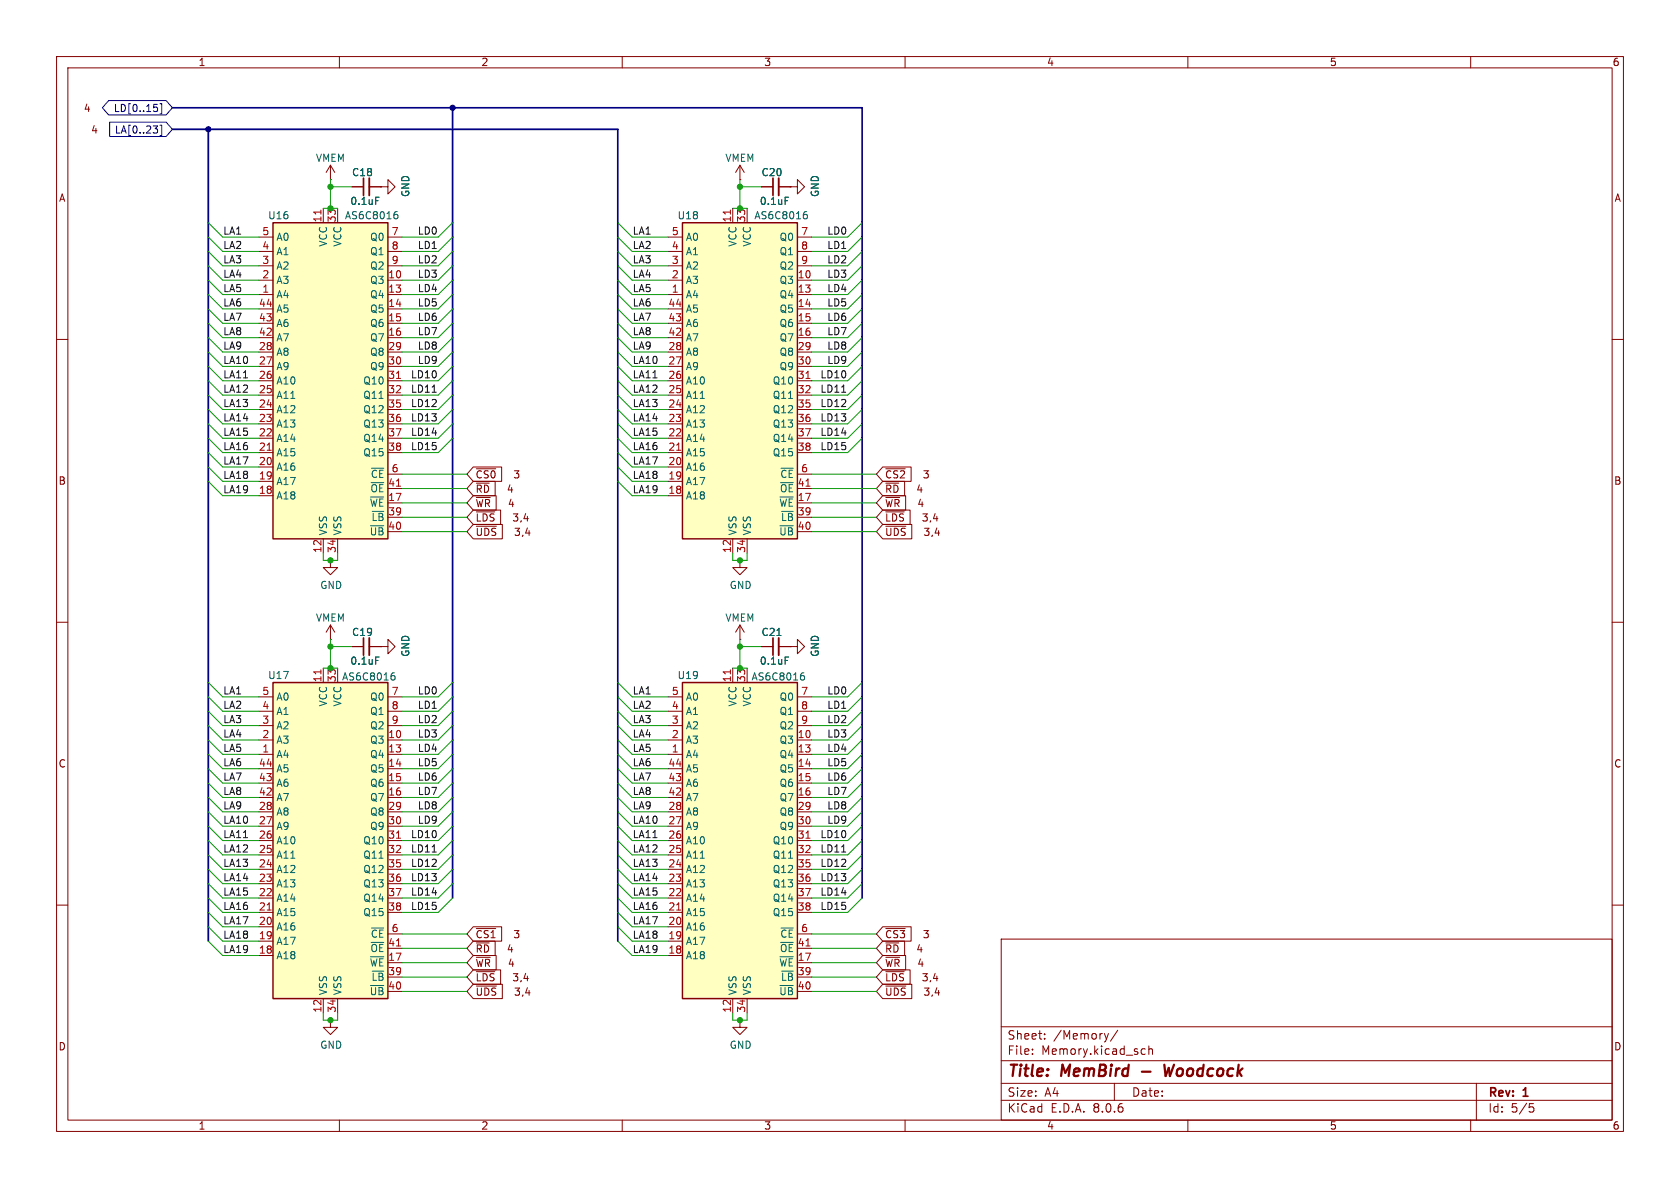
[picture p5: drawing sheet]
<svg xmlns="http://www.w3.org/2000/svg" width="297mm" height="210mm" viewBox="0 0 297 210" stroke-linecap="round" stroke-linejoin="round" font-family="sans-serif">
<g fill="none" stroke="#840000" stroke-width=".18">
<path d="M10 10h277v190h-277zM12 12h273v186h-273zM60 10v2M110 10v2M160 10v2M210 10v2M260 10v2M10 60h2M285 60h2M10 110h2M285 110h2M10 160h2"/>
<path d="M285 160h2M177 166h108v32h-108zM60 198v2M110 198v2M160 198v2M177 194.5h108M177 191.5h108M177 187.5h108M177 181.5h108M182.5 186.3v.1M182.5 185.5v.1M184.7 183.6v.1"/>
<path d="M184.7 182.8v.1M196 182.7l-.4 1M197 191.5v3M197.6 182.1l-1.3 2M202 185.4l.5 .1M202.5 186.3l-.5 .1M203.1 185.5l.2-.1 .4 .1v.9M203.1 184.9v1.5M210 198v2M260 198v2M261 191.5v6.5M270.4 195.1h.7"/>
<path d="M270.5 195.7h.4l.3 .3-.2 .5-.5 .1"/>
</g>
<path d="M201.9 189.4h1.5M205.8 188.2l.3 2 .5-1.4 .2 1.4 .8-2" fill="none" stroke="#840000" stroke-width=".4"/>
<path d="M48.3 39.4h20.3v55.9h-20.3z" fill="#ffffc2"/>
<path d="M48.3 39.4h20.3v55.9h-20.3z" fill="none" stroke="#840000" stroke-width=".25"/>
<g fill="none" stroke="#840000" stroke-width=".18">
<path d="M57.1 36.8v2.6M58.4 31.8h.1M58.4 29.2v2.6M58.4 29.2l-.7 1.3M58.4 29.2l.8 1.3M59.7 36.8v2.6M45.7 52.1h2.6M45.7 49.5h2.6M45.7 54.6h2.6M45.7 57.2h2.6M45.7 59.7h2.6M45.7 47h2.6"/>
<path d="M45.7 44.5h2.6M45.7 41.9h2.6M68.6 52.1h2.5M68.6 49.5h2.5M68.6 54.6h2.5M68.6 57.2h2.5M68.6 59.7h2.5M68.6 47h2.5M68.6 44.5h2.5M68.6 41.9h2.5M45.7 77.5h2.6M45.7 74.9h2.6"/>
<path d="M45.7 72.4h2.6M45.7 69.9h2.6M45.7 67.3h2.6M45.7 64.8h2.6M45.7 62.2h2.6M68.6 77.5h2.5M68.6 74.9h2.5M68.6 72.4h2.5M68.6 69.9h2.5M68.6 67.3h2.5M68.6 64.8h2.5M68.6 62.2h2.5"/>
<path d="M45.7 87.6h2.6M45.7 85.1h2.6M45.7 82.6h2.6M45.7 80h2.6M57.1 95.3v2.5M58.4 99.1v1.2h1.3l-1.3 1.3-1.3-1.3h1.3M58.4 99.1h.1M59.7 95.3v2.5M68.6 88.9h2.5M68.6 80h2.5M68.6 91.4h2.5M68.6 94h2.5"/>
<path d="M68.6 86.4h2.5M68.6 83.8h2.5M58.4 113h.1M58.4 110.5l-.7 1.3M58.4 110.5v2.5M58.4 110.5l.8 1.3M62.2 114.3h2.1M65.3 114.3h2M67.3 114.3h1.3v-1.3l1.2 1.3-1.2 1.3v-1.3M67.3 114.3h.1M58.4 180.3v1.3h1.3l-1.3 1.3-1.3-1.3h1.3M58.4 180.3h.1"/>
</g>
<path d="M56.7 37.1v.8M47.2 79.6h.8M70.1 66.9h.7M70.1 85.9h.7" fill="none" stroke="#a90000" stroke-width=".18"/>
<path d="M69.9 37.9l.3 .1 .2 .1-.1 .5-.4 .1M70.2 37.4l-.3 .1M66.4 116.1h.6" fill="none" stroke="#006464" stroke-width=".18"/>
<path d="M65.3 112.8v3" fill="none" stroke="#840000" stroke-width=".33"/>
<path d="M64.3 112.8v3" fill="none" stroke="#840000" stroke-width=".3"/>
<path d="M48.3 120.7h20.3v55.8h-20.3z" fill="#ffffc2"/>
<path d="M48.3 120.7h20.3v55.8h-20.3z" fill="none" stroke="#840000" stroke-width=".25"/>
<g fill="none" stroke="#840000" stroke-width=".18">
<path d="M62.2 33h2.1M65.3 33h2M67.3 33h1.3v-1.2l1.2 1.2-1.2 1.3v-1.3M67.3 33h.1M57.1 118.1v2.6M59.7 118.1v2.6M45.7 133.4h2.6M45.7 130.8h2.6M45.7 135.9h2.6M45.7 138.4h2.6M45.7 128.3h2.6M45.7 125.7h2.6"/>
<path d="M45.7 123.2h2.6M68.6 133.4h2.5M68.6 130.8h2.5M68.6 135.9h2.5M68.6 138.4h2.5M68.6 128.3h2.5M68.6 125.7h2.5M68.6 123.2h2.5M45.7 141h2.6M45.7 158.8h2.6M45.7 156.2h2.6M45.7 153.7h2.6"/>
<path d="M45.7 151.1h2.6M45.7 148.6h2.6M45.7 146.1h2.6M45.7 143.5h2.6M68.6 141h2.5M68.6 158.8h2.5M68.6 156.2h2.5M68.6 153.7h2.5M68.6 151.1h2.5M68.6 148.6h2.5M68.6 146.1h2.5M68.6 143.5h2.5"/>
<path d="M45.7 168.9h2.6M45.7 166.4h2.6M45.7 163.8h2.6M45.7 161.3h2.6M57.1 176.5v2.6M59.7 176.5v2.6M68.6 170.2h2.5M68.6 161.3h2.5M68.6 172.7h2.5M68.6 175.3h2.5M68.6 167.6h2.5M68.6 165.1h2.5"/>
</g>
<path d="M56.7 118.4v.7M70.1 148.2h.7M47.2 160.9h.8M70.1 167.2h.7" fill="none" stroke="#a90000" stroke-width=".18"/>
<path d="M66.4 34.9h.6M69.4 119.4l.3 .1 .1 .2v.4l-.4 .1M69.7 118.9l-.3 .1" fill="none" stroke="#006464" stroke-width=".18"/>
<path d="M65.3 31.5v3" fill="none" stroke="#840000" stroke-width=".33"/>
<path d="M64.3 31.5v3" fill="none" stroke="#840000" stroke-width=".3"/>
<path d="M120.6 39.4h20.4v55.9h-20.4z" fill="#ffffc2"/>
<path d="M120.6 39.4h20.4v55.9h-20.4z" fill="none" stroke="#840000" stroke-width=".25"/>
<g fill="none" stroke="#840000" stroke-width=".18">
<path d="M129.5 36.8v2.6M132.1 36.8v2.6M118.1 52.1h2.5M118.1 49.5h2.5M118.1 54.6h2.5M118.1 57.2h2.5M118.1 59.7h2.5M118.1 47h2.5M118.1 44.5h2.5M118.1 41.9h2.5M141 52.1h2.5M141 49.5h2.5"/>
<path d="M141 54.6h2.5M141 57.2h2.5M141 59.7h2.5M141 47h2.5M141 44.5h2.5M141 41.9h2.5M118.1 77.5h2.5M118.1 74.9h2.5M118.1 72.4h2.5M118.1 69.9h2.5M118.1 67.3h2.5M118.1 64.8h2.5"/>
<path d="M118.1 62.2h2.5M141 77.5h2.5M141 74.9h2.5M141 72.4h2.5M141 69.9h2.5M141 67.3h2.5M141 64.8h2.5M141 62.2h2.5M118.1 87.6h2.5M118.1 85.1h2.5M118.1 82.6h2.5M118.1 80h2.5"/>
<path d="M129.5 95.3v2.5M132.1 95.3v2.5M141 88.9h2.5M141 80h2.5M141 91.4h2.5M141 94h2.5M141 86.4h2.5M141 83.8h2.5M134.6 114.3h2.1M137.7 114.3h2M139.7 114.3h1.3v-1.3l1.2 1.3-1.2 1.3v-1.3M139.7 114.3h.1"/>
</g>
<path d="M129.1 37.1v.8M119.6 79.6h.7M142.5 66.9h.7M142.5 85.9h.7" fill="none" stroke="#a90000" stroke-width=".18"/>
<path d="M142.3 37.9l.3 .1 .1 .1v.5l-.4 .1M142.6 37.4l-.3 .1M137.4 112.3h.7M138.8 116.1h.6" fill="none" stroke="#006464" stroke-width=".18"/>
<path d="M137.7 112.8v3" fill="none" stroke="#840000" stroke-width=".33"/>
<path d="M136.7 112.8v3" fill="none" stroke="#840000" stroke-width=".3"/>
<path d="M120.6 120.7h20.4v55.8h-20.4z" fill="#ffffc2"/>
<path d="M120.6 120.7h20.4v55.8h-20.4z" fill="none" stroke="#840000" stroke-width=".25"/>
<g fill="none" stroke="#840000" stroke-width=".18">
<path d="M62.2 33h2.1M65.3 33h2M67.3 33h.1M130.8 31.8h.1M130.8 29.2l-.8 1.3M130.8 29.2v2.6M130.8 29.2l.8 1.3M134.6 33h2.1M137.7 33h2M139.7 33h1.3v-1.2l1.2 1.2-1.2 1.3v-1.3M139.7 33h.1M83.7 85.1h3.8v2.5h-3.8l-1.2-1.2z"/>
<path d="M83.7 82.5h5v2.6h-5l-1.2-1.3zM83.7 87.6h4v2.6h-4l-1.2-1.3zM83.7 90.2h4.8v2.5h-4.8l-1.2-1.3zM83.7 92.7h5.1v2.6h-5.1l-1.2-1.3zM84.2 93h3.6M84.2 90.5h3.3M84.2 82.9h3.4M130.8 99.1v1.2h1.3l-1.3 1.3-1.3-1.3h1.3M130.8 99.1h.1M156.1 85.1h3.8v2.5h-3.8l-1.2-1.2zM156.1 87.6h4v2.6h-4l-1.2-1.3zM156.1 92.7h5.1v2.6h-5.1l-1.2-1.3z"/>
<path d="M156.1 90.2h4.8v2.5h-4.8l-1.2-1.3zM156.1 82.5h5v2.6h-5l-1.2-1.3zM156.6 93h3.6M156.6 90.5h3.2M156.6 82.9h3.4M62.2 114.3h2.1M65.3 114.3h2M67.3 114.3h.1M129.5 118.1v2.6M130.8 113h.1M130.8 110.5v2.5M130.8 110.5l-.8 1.3"/>
<path d="M130.8 110.5l.8 1.3M132.1 118.1v2.6M134.6 114.3h2.1M137.7 114.3h2M139.7 114.3h.1M118.1 133.4h2.5M118.1 130.8h2.5M118.1 135.9h2.5M118.1 138.4h2.5M118.1 128.3h2.5M118.1 125.7h2.5M118.1 123.2h2.5"/>
<path d="M141 133.4h2.5M141 130.8h2.5M141 135.9h2.5M141 138.4h2.5M141 128.3h2.5M141 125.7h2.5M141 123.2h2.5M118.1 141h2.5M118.1 158.8h2.5M118.1 156.2h2.5M118.1 153.7h2.5M118.1 151.1h2.5"/>
<path d="M118.1 148.6h2.5M118.1 146.1h2.5M118.1 143.5h2.5M141 141h2.5M141 158.8h2.5M141 156.2h2.5M141 153.7h2.5M141 151.1h2.5M141 148.6h2.5M141 146.1h2.5M141 143.5h2.5M83.7 168.9h4v2.6h-4l-1.2-1.3z"/>
<path d="M83.7 171.4h4.8v2.6h-4.8l-1.2-1.3zM83.7 163.8h5v2.6h-5l-1.2-1.3zM83.7 166.4h3.8v2.5h-3.8l-1.2-1.3zM83.7 174h5.1v2.5h-5.1l-1.2-1.2zM84.2 171.8h3.3M84.2 164.1h3.4M84.2 174.3h3.6M118.1 168.9h2.5M118.1 166.4h2.5M118.1 163.8h2.5M118.1 161.3h2.5M129.5 176.5v2.6"/>
<path d="M132.1 176.5v2.6M141 170.2h2.5M141 161.3h2.5M141 172.7h2.5M141 175.3h2.5M141 167.6h2.5M141 165.1h2.5M156.1 168.9h4v2.6h-4l-1.2-1.3zM156.1 166.4h3.8v2.5h-3.8l-1.2-1.3zM156.1 171.4h4.8v2.6h-4.8l-1.2-1.3zM156.1 163.8h5v2.6h-5l-1.2-1.3zM156.1 174h5.1v2.5h-5.1l-1.2-1.2z"/>
<path d="M156.6 171.8h3.2M156.6 164.1h3.4M156.6 174.3h3.6M130.8 180.3v1.3h1.3l-1.3 1.3-1.3-1.3h1.3M130.8 180.3h.1"/>
</g>
<path d="M129.1 118.4v.7M142.5 148.2h.7M119.6 160.9h.7M142.5 167.2h.7" fill="none" stroke="#a90000" stroke-width=".18"/>
<path d="M66.4 34.9h.6M138.8 34.9h.6M66.4 116.1h.6M137.4 112.3h.7M138.8 116.1h.6M141.8 119.4l.3 .1 .1 .2v.4l-.4 .1M142.1 118.9l-.3 .1" fill="none" stroke="#006464" stroke-width=".18"/>
<path d="M137.7 31.5v3" fill="none" stroke="#840000" stroke-width=".33"/>
<path d="M136.7 31.5v3" fill="none" stroke="#840000" stroke-width=".3"/>
<path d="M19.2 17.8h10.2l1.1 1.3-1.1 1.2h-10.2l-1.1-1.2zM27.2 18.5h.6M27.6 18.9l.3 .3v.3l-.3 .2M28.3 18.3h.3v1.8h-.3M19.4 21.6h10l1.1 1.3-1.1 1.2h-10zM27.1 22.3h.8l-.5 .4M27.7 22.8l.2 .2-.2 .5M28.3 22.1h.3v1.9h-.3" fill="none" stroke="#000084" stroke-width=".18"/>
<path d="M76.4 69.3h.7M148.8 69.3h.7M76.4 150.6h.7M148.8 150.6h.7" fill="none" stroke="#0f0f0f" stroke-width=".18"/>
<path d="M30.5 19.1h121.9v139.7M80 19.1v139.7M30.5 22.9h78.7v143.5M36.8 22.9v143.5" fill="none" stroke="#000084" stroke-width=".3"/>
<g fill="none" stroke="#009600" stroke-width=".18">
<path d="M36.8 39.4l2.6 2.5h6.3M57.1 36.8h2.6M58.4 33h3.8M58.4 31.8v5M80 39.4l-2.5 2.5h-6.4M109.2 39.4l2.6 2.5h6.3M129.5 36.8h2.6M130.8 33h3.8M130.8 31.8v5M152.4 39.4l-2.5 2.5h-6.4M36.8 59.7l2.6 2.5h6.3M36.8 47l2.6 2.5h6.3"/>
<path d="M36.8 44.5l2.6 2.5h6.3M36.8 41.9l2.6 2.6h6.3M36.8 54.6l2.6 2.6h6.3M36.8 57.2l2.6 2.5h6.3M36.8 52.1l2.6 2.5h6.3M36.8 49.5l2.6 2.6h6.3M80 59.7l-2.5 2.5h-6.4M80 47l-2.5 2.5h-6.4M80 44.5l-2.5 2.5h-6.4M80 41.9l-2.5 2.6h-6.4M80 54.6l-2.5 2.6h-6.4M80 57.2l-2.5 2.5h-6.4"/>
<path d="M80 52.1l-2.5 2.5h-6.4M80 49.5l-2.5 2.6h-6.4M109.2 59.7l2.6 2.5h6.3M109.2 47l2.6 2.5h6.3M109.2 44.5l2.6 2.5h6.3M109.2 41.9l2.6 2.6h6.3M109.2 54.6l2.6 2.6h6.3M109.2 57.2l2.6 2.5h6.3M109.2 52.1l2.6 2.5h6.3M109.2 49.5l2.6 2.6h6.3M152.4 59.7l-2.5 2.5h-6.4M152.4 47l-2.5 2.5h-6.4"/>
<path d="M152.4 44.5l-2.5 2.5h-6.4M152.4 41.9l-2.5 2.6h-6.4M152.4 54.6l-2.5 2.6h-6.4M152.4 57.2l-2.5 2.5h-6.4M152.4 52.1l-2.5 2.5h-6.4M152.4 49.5l-2.5 2.6h-6.4M36.8 62.2l2.6 2.6h6.3M36.8 64.8l2.6 2.5h6.3M36.8 67.3l2.6 2.6h6.3M36.8 69.9l2.6 2.5h6.3M36.8 72.4l2.6 2.5h6.3M36.8 74.9l2.6 2.6h6.3"/>
<path d="M36.8 77.5l2.6 2.5h6.3M80 62.2l-2.5 2.6h-6.4M80 64.8l-2.5 2.5h-6.4M80 67.3l-2.5 2.6h-6.4M80 69.9l-2.5 2.5h-6.4M80 72.4l-2.5 2.5h-6.4M80 74.9l-2.5 2.6h-6.4M80 77.5l-2.5 2.5h-6.4M109.2 62.2l2.6 2.6h6.3M109.2 64.8l2.6 2.5h6.3M109.2 67.3l2.6 2.6h6.3M109.2 69.9l2.6 2.5h6.3"/>
<path d="M109.2 72.4l2.6 2.5h6.3M109.2 74.9l2.6 2.6h6.3M109.2 77.5l2.6 2.5h6.3M152.4 62.2l-2.5 2.6h-6.4M152.4 64.8l-2.5 2.5h-6.4M152.4 67.3l-2.5 2.6h-6.4M152.4 69.9l-2.5 2.5h-6.4M152.4 72.4l-2.5 2.5h-6.4M152.4 74.9l-2.5 2.6h-6.4M152.4 77.5l-2.5 2.5h-6.4M36.8 85.1l2.6 2.5h6.3M36.8 82.6l2.6 2.5h6.3"/>
<path d="M36.8 80l2.6 2.6h6.3M57.1 97.8v1.3h2.6v-1.3M71.1 88.9h11.4M71.1 91.4h11.4M71.1 83.8h11.4M71.1 94h11.4M71.1 86.4h11.4M109.2 85.1l2.6 2.5h6.3M109.2 82.6l2.6 2.5h6.3M109.2 80l2.6 2.6h6.3M129.5 97.8v1.3h2.6v-1.3M143.5 88.9h11.4"/>
<path d="M143.5 91.4h11.4M143.5 83.8h11.4M143.5 94h11.4M143.5 86.4h11.4M57.1 118.1h2.6M58.4 114.3h3.8M58.4 113v5.1M129.5 118.1h2.6M130.8 113v5.1M130.8 114.3h3.8M36.8 135.9l2.6 2.5h6.3M36.8 133.4l2.6 2.5h6.3"/>
<path d="M36.8 123.2l2.6 2.5h6.3M36.8 125.7l2.6 2.6h6.3M36.8 120.7l2.6 2.5h6.3M36.8 128.3l2.6 2.5h6.3M36.8 130.8l2.6 2.6h6.3M36.8 138.4l2.6 2.6h6.3M80 135.9l-2.5 2.5h-6.4M80 133.4l-2.5 2.5h-6.4M80 123.2l-2.5 2.5h-6.4M80 125.7l-2.5 2.6h-6.4M80 120.7l-2.5 2.5h-6.4M80 128.3l-2.5 2.5h-6.4"/>
<path d="M80 130.8l-2.5 2.6h-6.4M80 138.4l-2.5 2.6h-6.4M109.2 135.9l2.6 2.5h6.3M109.2 133.4l2.6 2.5h6.3M109.2 123.2l2.6 2.5h6.3M109.2 125.7l2.6 2.6h6.3M109.2 120.7l2.6 2.5h6.3M109.2 128.3l2.6 2.5h6.3M109.2 130.8l2.6 2.6h6.3M109.2 138.4l2.6 2.6h6.3M152.4 135.9l-2.5 2.5h-6.4M152.4 133.4l-2.5 2.5h-6.4"/>
<path d="M152.4 123.2l-2.5 2.5h-6.4M152.4 125.7l-2.5 2.6h-6.4M152.4 120.7l-2.5 2.5h-6.4M152.4 128.3l-2.5 2.5h-6.4M152.4 130.8l-2.5 2.6h-6.4M152.4 138.4l-2.5 2.6h-6.4M36.8 158.8l2.6 2.5h6.3M36.8 146.1l2.6 2.5h6.3M36.8 148.6l2.6 2.5h6.3M36.8 151.1l2.6 2.6h6.3M36.8 156.2l2.6 2.6h6.3M36.8 153.7l2.6 2.5h6.3"/>
<path d="M36.8 143.5l2.6 2.6h6.3M36.8 141l2.6 2.5h6.3M80 158.8l-2.5 2.5h-6.4M80 146.1l-2.5 2.5h-6.4M80 148.6l-2.5 2.5h-6.4M80 151.1l-2.5 2.6h-6.4M80 156.2l-2.5 2.6h-6.4M80 153.7l-2.5 2.5h-6.4M80 143.5l-2.5 2.6h-6.4M80 141l-2.5 2.5h-6.4M109.2 158.8l2.6 2.5h6.3M109.2 146.1l2.6 2.5h6.3"/>
<path d="M109.2 148.6l2.6 2.5h6.3M109.2 151.1l2.6 2.6h6.3M109.2 156.2l2.6 2.6h6.3M109.2 153.7l2.6 2.5h6.3M109.2 143.5l2.6 2.6h6.3M109.2 141l2.6 2.5h6.3M152.4 158.8l-2.5 2.5h-6.4M152.4 146.1l-2.5 2.5h-6.4M152.4 148.6l-2.5 2.5h-6.4M152.4 151.1l-2.5 2.6h-6.4M152.4 156.2l-2.5 2.6h-6.4M152.4 153.7l-2.5 2.5h-6.4"/>
<path d="M152.4 143.5l-2.5 2.6h-6.4M152.4 141l-2.5 2.5h-6.4M36.8 161.3l2.6 2.5h6.3M36.8 163.8l2.6 2.6h6.3M36.8 166.4l2.6 2.5h6.3M57.1 179.1v1.2h2.6v-1.2M71.1 172.7h11.4M71.1 175.3h11.4M71.1 167.6h11.4M71.1 165.1h11.4M71.1 170.2h11.4M109.2 161.3l2.6 2.5h6.3"/>
<path d="M109.2 163.8l2.6 2.6h6.3M109.2 166.4l2.6 2.5h6.3M129.5 179.1v1.2h2.6v-1.2M143.5 172.7h11.4M143.5 175.3h11.4M143.5 167.6h11.4M143.5 165.1h11.4M143.5 170.2h11.4"/>
</g>
<g fill="#009600" stroke="#009600" stroke-width=".18">
<circle cx="130.8" cy="99.1" r=".46"/>
<circle cx="130.8" cy="114.3" r=".46"/>
<circle cx="130.8" cy="118.1" r=".46"/>
<circle cx="130.8" cy="180.3" r=".46"/>
<circle cx="58.4" cy="180.3" r=".46"/>
<circle cx="58.4" cy="114.3" r=".46"/>
<circle cx="58.4" cy="99.1" r=".46"/>
<circle cx="58.4" cy="118.1" r=".46"/>
<circle cx="58.4" cy="33" r=".46"/>
<circle cx="58.4" cy="36.8" r=".46"/>
<circle cx="130.8" cy="36.8" r=".46"/>
<circle cx="130.8" cy="33" r=".46"/>
</g>
<g fill="#000084" stroke="#000084" stroke-width=".18">
<circle cx="36.8" cy="22.9" r=".46"/>
<circle cx="80" cy="19.1" r=".46"/>
</g>
<g font-size="2.8" fill="#840000">
<text x="178" y="190.9">Title:</text>
<text x="187.7" y="190.9">MemBird</text>
<text x="207.4" y="190.9">Woodcock</text>
</g>
<g font-size="2.1" fill="#840000">
<text x="178" y="184">Sheet:</text>
<text x="186.2" y="184">/Memory/</text>
<text x="178" y="186.7">File:</text>
<text x="184.1" y="186.7">Memory.kicad_sch</text>
<text x="178" y="196.9">KiCad</text>
<text x="178" y="194.1">Size:</text>
<text x="184.7" y="194.1">A4</text>
<text x="185.7" y="196.9">E.D.A.</text>
<text x="193.3" y="196.9">8.0.6</text>
<text x="200" y="194.1">Date:</text>
<text x="263" y="194.3">Rev:</text>
<text x="263" y="196.9">Id:</text>
<text x="267.1" y="196.9">5/5</text>
<text x="269.4" y="194.3">1</text>
</g>
<g font-size="1.8" fill="#840000">
<text x="35" y="11.9">1</text>
<text x="85" y="11.9">2</text>
<text x="135" y="11.9">3</text>
<text x="185" y="11.9">4</text>
<text x="235" y="11.9">5</text>
<text x="285" y="11.9">6</text>
<text x="14.7" y="20">4</text>
<text x="16" y="23.8">4</text>
<text x="10.3" y="35.9">A</text>
<text x="285.3" y="35.9">A</text>
<text x="10.3" y="85.9">B</text>
<text x="84" y="87.3">~{RD} 4</text>
<text x="84" y="84.8">~{CS0} 3</text>
<text x="84" y="89.9">~{WR} 4</text>
<text x="156.4" y="87.3">~{RD} 4</text>
<text x="156.4" y="89.9">~{WR} 4</text>
<text x="156.4" y="84.8">~{CS2} 3</text>
<text x="285.3" y="85.9">B</text>
<text x="84" y="92.4">~{LDS} 3,4</text>
<text x="84" y="94.9">~{UDS} 3,4</text>
<text x="156.4" y="94.9">~{UDS} 3,4</text>
<text x="156.4" y="92.4">~{LDS} 3,4</text>
<text x="10.3" y="135.9">C</text>
<text x="285.3" y="135.9">C</text>
<text x="84" y="166.1">~{CS1} 3</text>
<text x="156.4" y="166.1">~{CS3} 3</text>
<text x="84" y="171.1">~{WR} 4</text>
<text x="84" y="173.7">~{LDS} 3,4</text>
<text x="84" y="168.6">~{RD} 4</text>
<text x="156.4" y="171.1">~{WR} 4</text>
<text x="156.4" y="168.6">~{RD} 4</text>
<text x="156.4" y="173.7">~{LDS} 3,4</text>
<text x="84" y="176.2">~{UDS} 3,4</text>
<text x="156.4" y="176.2">~{UDS} 3,4</text>
<text x="10.3" y="185.9">D</text>
<text x="285.3" y="185.9">D</text>
<text x="35" y="199.9">1</text>
<text x="85" y="199.9">2</text>
<text x="135" y="199.9">3</text>
<text x="185" y="199.9">4</text>
<text x="235" y="199.9">5</text>
<text x="285" y="199.9">6</text>
</g>
<g font-size="1.8" fill="#000084">
<text x="20" y="20">LD[0..15]</text>
<text x="20.2" y="23.8">LA[0..23]</text>
</g>
<g font-size="1.8" fill="#006464">
<text x="55.7" y="28.8">VMEM</text>
<text x="128.1" y="28.8">VMEM</text>
<text x="62.1" y="31.3">C18</text>
<text x="72.6" y="34.9" transform="rotate(-90 72.6 34.9)">GND</text>
<text x="134.5" y="31.3">C20</text>
<text x="145" y="34.9" transform="rotate(-90 145 34.9)">GND</text>
<text x="47.3" y="39">U16</text>
<text x="60.9" y="39">AS6C8016</text>
<text x="61.8" y="36.4">0.1uF</text>
<text x="119.7" y="39">U18</text>
<text x="133.3" y="39">AS6C8016</text>
<text x="134.2" y="36.4">0.1uF</text>
<text x="48.8" y="47.9">A2</text>
<text x="48.8" y="45.3">A1</text>
<text x="48.8" y="42.8">A0</text>
<text x="58" y="43.7" transform="rotate(-90 58 43.7)">VCC</text>
<text x="60.6" y="43.7" transform="rotate(-90 60.6 43.7)">VCC</text>
<text x="65.3" y="42.8">Q0</text>
<text x="65.3" y="45.3">Q1</text>
<text x="65.3" y="47.9">Q2</text>
<text x="121.2" y="47.9">A2</text>
<text x="121.2" y="45.3">A1</text>
<text x="121.2" y="42.8">A0</text>
<text x="130.4" y="43.7" transform="rotate(-90 130.4 43.7)">VCC</text>
<text x="132.9" y="43.7" transform="rotate(-90 132.9 43.7)">VCC</text>
<text x="137.7" y="42.8">Q0</text>
<text x="137.7" y="45.3">Q1</text>
<text x="137.7" y="47.9">Q2</text>
<text x="48.8" y="52.9">A4</text>
<text x="48.8" y="50.4">A3</text>
<text x="65.3" y="50.4">Q3</text>
<text x="65.3" y="52.9">Q4</text>
<text x="121.2" y="52.9">A4</text>
<text x="121.2" y="50.4">A3</text>
<text x="137.7" y="50.4">Q3</text>
<text x="137.7" y="52.9">Q4</text>
<text x="48.8" y="58">A6</text>
<text x="48.8" y="55.5">A5</text>
<text x="65.3" y="55.5">Q5</text>
<text x="65.3" y="58">Q6</text>
<text x="121.2" y="58">A6</text>
<text x="121.2" y="55.5">A5</text>
<text x="137.7" y="55.5">Q5</text>
<text x="137.7" y="58">Q6</text>
<text x="48.8" y="65.6">A9</text>
<text x="48.8" y="63.1">A8</text>
<text x="48.8" y="60.6">A7</text>
<text x="65.3" y="60.6">Q7</text>
<text x="65.3" y="63.1">Q8</text>
<text x="65.3" y="65.6">Q9</text>
<text x="121.2" y="65.6">A9</text>
<text x="121.2" y="63.1">A8</text>
<text x="121.2" y="60.6">A7</text>
<text x="137.7" y="60.6">Q7</text>
<text x="137.7" y="63.1">Q8</text>
<text x="137.7" y="65.6">Q9</text>
<text x="48.8" y="70.7">A11</text>
<text x="48.8" y="68.2">A10</text>
<text x="64.1" y="68.2">Q10</text>
<text x="64.1" y="70.7">Q11</text>
<text x="121.2" y="70.7">A11</text>
<text x="121.2" y="68.2">A10</text>
<text x="136.5" y="68.2">Q10</text>
<text x="136.5" y="70.7">Q11</text>
<text x="48.8" y="75.8">A13</text>
<text x="48.8" y="73.3">A12</text>
<text x="64.1" y="73.3">Q12</text>
<text x="64.1" y="75.8">Q13</text>
<text x="121.2" y="75.8">A13</text>
<text x="121.2" y="73.3">A12</text>
<text x="136.5" y="73.3">Q12</text>
<text x="136.5" y="75.8">Q13</text>
<text x="48.8" y="83.4">A16</text>
<text x="48.8" y="80.9">A15</text>
<text x="48.8" y="78.3">A14</text>
<text x="64.1" y="78.3">Q14</text>
<text x="64.1" y="80.9">Q15</text>
<text x="121.2" y="83.4">A16</text>
<text x="121.2" y="80.9">A15</text>
<text x="121.2" y="78.3">A14</text>
<text x="136.5" y="78.3">Q14</text>
<text x="136.5" y="80.9">Q15</text>
<text x="48.8" y="88.5">A18</text>
<text x="48.8" y="86">A17</text>
<text x="65.3" y="89.8">~{WE}</text>
<text x="65.4" y="87.2">~{OE}</text>
<text x="65.4" y="84.7">~{CE}</text>
<text x="121.2" y="88.5">A18</text>
<text x="121.2" y="86">A17</text>
<text x="137.7" y="89.8">~{WE}</text>
<text x="137.8" y="87.2">~{OE}</text>
<text x="137.8" y="84.7">~{CE}</text>
<text x="58" y="94.7" transform="rotate(-90 58 94.7)">VSS</text>
<text x="60.6" y="94.7" transform="rotate(-90 60.6 94.7)">VSS</text>
<text x="65.3" y="94.8">~{UB}</text>
<text x="65.6" y="92.3">~{LB}</text>
<text x="130.4" y="94.7" transform="rotate(-90 130.4 94.7)">VSS</text>
<text x="132.9" y="94.7" transform="rotate(-90 132.9 94.7)">VSS</text>
<text x="137.7" y="94.8">~{UB}</text>
<text x="138" y="92.3">~{LB}</text>
<text x="56.5" y="104.3">GND</text>
<text x="128.9" y="104.3">GND</text>
<text x="55.7" y="110.1">VMEM</text>
<text x="62.1" y="112.6">C19</text>
<text x="128.1" y="110.1">VMEM</text>
<text x="134.5" y="112.6">C21</text>
<text x="61.8" y="117.7">0.1uF</text>
<text x="72.6" y="116.2" transform="rotate(-90 72.6 116.2)">GND</text>
<text x="134.2" y="117.7">0.1uF</text>
<text x="145" y="116.2" transform="rotate(-90 145 116.2)">GND</text>
<text x="47.3" y="120.2">U17</text>
<text x="48.8" y="124.1">A0</text>
<text x="58" y="125" transform="rotate(-90 58 125)">VCC</text>
<text x="60.4" y="120.5">AS6C8016</text>
<text x="60.6" y="125" transform="rotate(-90 60.6 125)">VCC</text>
<text x="65.3" y="124.1">Q0</text>
<text x="119.7" y="120.2">U19</text>
<text x="121.2" y="124.1">A0</text>
<text x="130.4" y="125" transform="rotate(-90 130.4 125)">VCC</text>
<text x="132.8" y="120.5">AS6C8016</text>
<text x="132.9" y="125" transform="rotate(-90 132.9 125)">VCC</text>
<text x="137.7" y="124.1">Q0</text>
<text x="48.8" y="131.7">A3</text>
<text x="48.8" y="129.1">A2</text>
<text x="48.8" y="126.6">A1</text>
<text x="65.3" y="131.7">Q3</text>
<text x="65.3" y="126.6">Q1</text>
<text x="65.3" y="129.1">Q2</text>
<text x="121.2" y="131.7">A3</text>
<text x="121.2" y="129.1">A2</text>
<text x="121.2" y="126.6">A1</text>
<text x="137.7" y="131.7">Q3</text>
<text x="137.7" y="126.6">Q1</text>
<text x="137.7" y="129.1">Q2</text>
<text x="48.8" y="134.2">A4</text>
<text x="48.8" y="136.8">A5</text>
<text x="65.3" y="134.2">Q4</text>
<text x="65.3" y="136.8">Q5</text>
<text x="121.2" y="134.2">A4</text>
<text x="121.2" y="136.8">A5</text>
<text x="137.7" y="134.2">Q4</text>
<text x="137.7" y="136.8">Q5</text>
<text x="48.8" y="141.8">A7</text>
<text x="48.8" y="139.3">A6</text>
<text x="65.3" y="139.3">Q6</text>
<text x="65.3" y="141.8">Q7</text>
<text x="121.2" y="141.8">A7</text>
<text x="121.2" y="139.3">A6</text>
<text x="137.7" y="139.3">Q6</text>
<text x="137.7" y="141.8">Q7</text>
<text x="48.8" y="149.5">A10</text>
<text x="48.8" y="146.9">A9</text>
<text x="48.8" y="144.4">A8</text>
<text x="64.1" y="149.5">Q10</text>
<text x="65.3" y="144.4">Q8</text>
<text x="65.3" y="146.9">Q9</text>
<text x="121.2" y="149.5">A10</text>
<text x="121.2" y="146.9">A9</text>
<text x="121.2" y="144.4">A8</text>
<text x="136.5" y="149.5">Q10</text>
<text x="137.7" y="144.4">Q8</text>
<text x="137.7" y="146.9">Q9</text>
<text x="48.8" y="154.5">A12</text>
<text x="48.8" y="152">A11</text>
<text x="64.1" y="152">Q11</text>
<text x="64.1" y="154.5">Q12</text>
<text x="121.2" y="154.5">A12</text>
<text x="121.2" y="152">A11</text>
<text x="136.5" y="152">Q11</text>
<text x="136.5" y="154.5">Q12</text>
<text x="48.8" y="159.6">A14</text>
<text x="48.8" y="157.1">A13</text>
<text x="64.1" y="157.1">Q13</text>
<text x="64.1" y="159.6">Q14</text>
<text x="121.2" y="159.6">A14</text>
<text x="121.2" y="157.1">A13</text>
<text x="136.5" y="157.1">Q13</text>
<text x="136.5" y="159.6">Q14</text>
<text x="48.8" y="167.2">A17</text>
<text x="48.8" y="164.7">A16</text>
<text x="48.8" y="162.2">A15</text>
<text x="64.1" y="162.2">Q15</text>
<text x="65.4" y="166">~{CE}</text>
<text x="121.2" y="167.2">A17</text>
<text x="121.2" y="164.7">A16</text>
<text x="121.2" y="162.2">A15</text>
<text x="136.5" y="162.2">Q15</text>
<text x="137.8" y="166">~{CE}</text>
<text x="48.8" y="169.8">A18</text>
<text x="65.3" y="171">~{WE}</text>
<text x="65.4" y="168.5">~{OE}</text>
<text x="65.6" y="173.6">~{LB}</text>
<text x="121.2" y="169.8">A18</text>
<text x="137.7" y="171">~{WE}</text>
<text x="137.8" y="168.5">~{OE}</text>
<text x="138" y="173.6">~{LB}</text>
<text x="58" y="176" transform="rotate(-90 58 176)">VSS</text>
<text x="60.6" y="176" transform="rotate(-90 60.6 176)">VSS</text>
<text x="65.3" y="176.1">~{UB}</text>
<text x="130.4" y="176" transform="rotate(-90 130.4 176)">VSS</text>
<text x="132.9" y="176" transform="rotate(-90 132.9 176)">VSS</text>
<text x="137.7" y="176.1">~{UB}</text>
<text x="56.5" y="185.6">GND</text>
<text x="128.9" y="185.6">GND</text>
</g>
<g font-size="1.8" fill="#0f0f0f">
<text x="39.4" y="41.6">LA1</text>
<text x="73.8" y="41.6">LD0</text>
<text x="111.8" y="41.6">LA1</text>
<text x="146.1" y="41.6">LD0</text>
<text x="39.4" y="46.6">LA3</text>
<text x="39.4" y="44.1">LA2</text>
<text x="73.8" y="44.1">LD1</text>
<text x="73.8" y="46.6">LD2</text>
<text x="111.8" y="44.1">LA2</text>
<text x="111.8" y="46.6">LA3</text>
<text x="146.1" y="46.6">LD2</text>
<text x="146.1" y="44.1">LD1</text>
<text x="39.4" y="51.7">LA5</text>
<text x="39.4" y="49.2">LA4</text>
<text x="73.8" y="49.2">LD3</text>
<text x="73.8" y="51.7">LD4</text>
<text x="111.8" y="51.7">LA5</text>
<text x="111.8" y="49.2">LA4</text>
<text x="146.1" y="51.7">LD4</text>
<text x="146.1" y="49.2">LD3</text>
<text x="39.4" y="56.8">LA7</text>
<text x="39.4" y="59.3">LA8</text>
<text x="39.4" y="54.3">LA6</text>
<text x="73.8" y="56.8">LD6</text>
<text x="73.8" y="54.3">LD5</text>
<text x="73.8" y="59.3">LD7</text>
<text x="111.8" y="54.3">LA6</text>
<text x="111.8" y="56.8">LA7</text>
<text x="111.8" y="59.3">LA8</text>
<text x="146.1" y="54.3">LD5</text>
<text x="146.1" y="56.8">LD6</text>
<text x="146.1" y="59.3">LD7</text>
<text x="39.4" y="64.4">LA10</text>
<text x="39.4" y="61.9">LA9</text>
<text x="73.8" y="64.4">LD9</text>
<text x="73.8" y="61.9">LD8</text>
<text x="111.8" y="61.9">LA9</text>
<text x="111.8" y="64.4">LA10</text>
<text x="146.1" y="64.4">LD9</text>
<text x="146.1" y="61.9">LD8</text>
<text x="39.4" y="69.5">LA12</text>
<text x="39.4" y="67">LA11</text>
<text x="72.5" y="67">LD10</text>
<text x="72.5" y="69.5">LD11</text>
<text x="111.8" y="69.5">LA12</text>
<text x="111.8" y="67">LA11</text>
<text x="144.9" y="69.5">LD11</text>
<text x="144.9" y="67">LD10</text>
<text x="39.4" y="72">LA13</text>
<text x="39.4" y="74.6">LA14</text>
<text x="39.4" y="77.1">LA15</text>
<text x="72.5" y="74.6">LD13</text>
<text x="72.5" y="72">LD12</text>
<text x="72.5" y="77.1">LD14</text>
<text x="111.8" y="74.6">LA14</text>
<text x="111.8" y="72">LA13</text>
<text x="111.8" y="77.1">LA15</text>
<text x="144.9" y="74.6">LD13</text>
<text x="144.9" y="72">LD12</text>
<text x="144.9" y="77.1">LD14</text>
<text x="39.4" y="82.2">LA17</text>
<text x="39.4" y="79.7">LA16</text>
<text x="72.5" y="79.7">LD15</text>
<text x="111.8" y="82.2">LA17</text>
<text x="111.8" y="79.7">LA16</text>
<text x="144.9" y="79.7">LD15</text>
<text x="39.4" y="87.3">LA19</text>
<text x="39.4" y="84.7">LA18</text>
<text x="111.8" y="84.7">LA18</text>
<text x="111.8" y="87.3">LA19</text>
<text x="39.4" y="122.8">LA1</text>
<text x="39.4" y="125.4">LA2</text>
<text x="73.8" y="125.4">LD1</text>
<text x="73.8" y="122.8">LD0</text>
<text x="111.8" y="125.4">LA2</text>
<text x="111.8" y="122.8">LA1</text>
<text x="146.1" y="125.4">LD1</text>
<text x="146.1" y="122.8">LD0</text>
<text x="39.4" y="127.9">LA3</text>
<text x="39.4" y="130.5">LA4</text>
<text x="73.8" y="130.5">LD3</text>
<text x="73.8" y="127.9">LD2</text>
<text x="111.8" y="130.5">LA4</text>
<text x="111.8" y="127.9">LA3</text>
<text x="146.1" y="127.9">LD2</text>
<text x="146.1" y="130.5">LD3</text>
<text x="39.4" y="133">LA5</text>
<text x="39.4" y="135.5">LA6</text>
<text x="73.8" y="133">LD4</text>
<text x="73.8" y="135.5">LD5</text>
<text x="111.8" y="133">LA5</text>
<text x="111.8" y="135.5">LA6</text>
<text x="146.1" y="133">LD4</text>
<text x="146.1" y="135.5">LD5</text>
<text x="39.4" y="138.1">LA7</text>
<text x="39.4" y="140.6">LA8</text>
<text x="39.4" y="143.2">LA9</text>
<text x="73.8" y="140.6">LD7</text>
<text x="73.8" y="138.1">LD6</text>
<text x="73.8" y="143.2">LD8</text>
<text x="111.8" y="138.1">LA7</text>
<text x="111.8" y="140.6">LA8</text>
<text x="111.8" y="143.2">LA9</text>
<text x="146.1" y="138.1">LD6</text>
<text x="146.1" y="140.6">LD7</text>
<text x="146.1" y="143.2">LD8</text>
<text x="39.4" y="148.2">LA11</text>
<text x="39.4" y="145.7">LA10</text>
<text x="72.5" y="148.2">LD10</text>
<text x="73.8" y="145.7">LD9</text>
<text x="111.8" y="145.7">LA10</text>
<text x="111.8" y="148.2">LA11</text>
<text x="144.9" y="148.2">LD10</text>
<text x="146.1" y="145.7">LD9</text>
<text x="39.4" y="153.3">LA13</text>
<text x="39.4" y="155.9">LA14</text>
<text x="39.4" y="150.8">LA12</text>
<text x="72.5" y="153.3">LD12</text>
<text x="72.5" y="150.8">LD11</text>
<text x="72.5" y="155.9">LD13</text>
<text x="111.8" y="155.9">LA14</text>
<text x="111.8" y="150.8">LA12</text>
<text x="111.8" y="153.3">LA13</text>
<text x="144.9" y="155.9">LD13</text>
<text x="144.9" y="150.8">LD11</text>
<text x="144.9" y="153.3">LD12</text>
<text x="39.4" y="158.4">LA15</text>
<text x="39.4" y="160.9">LA16</text>
<text x="72.5" y="160.9">LD15</text>
<text x="72.5" y="158.4">LD14</text>
<text x="111.8" y="160.9">LA16</text>
<text x="111.8" y="158.4">LA15</text>
<text x="144.9" y="158.4">LD14</text>
<text x="144.9" y="160.9">LD15</text>
<text x="39.4" y="166">LA18</text>
<text x="39.4" y="163.5">LA17</text>
<text x="111.8" y="166">LA18</text>
<text x="111.8" y="163.5">LA17</text>
<text x="39.4" y="168.6">LA19</text>
<text x="111.8" y="168.6">LA19</text>
</g>
<g font-size="1.8" fill="#a90000">
<text x="46.3" y="41.7">5</text>
<text x="56.9" y="39.4" transform="rotate(-90 56.9 39.4)">11</text>
<text x="59.4" y="39.4" transform="rotate(-90 59.4 39.4)">33</text>
<text x="69.1" y="41.7">7</text>
<text x="118.7" y="41.7">5</text>
<text x="129.3" y="39.4" transform="rotate(-90 129.3 39.4)">11</text>
<text x="131.8" y="39.4" transform="rotate(-90 131.8 39.4)">33</text>
<text x="141.5" y="41.7">7</text>
<text x="46.3" y="46.7">3</text>
<text x="46.3" y="44.2">4</text>
<text x="69.1" y="44.2">8</text>
<text x="69.1" y="46.7">9</text>
<text x="118.7" y="46.7">3</text>
<text x="118.7" y="44.2">4</text>
<text x="141.5" y="44.2">8</text>
<text x="141.5" y="46.7">9</text>
<text x="46.3" y="51.8">1</text>
<text x="46.3" y="49.3">2</text>
<text x="68.5" y="49.3">10</text>
<text x="68.5" y="51.8">13</text>
<text x="118.7" y="51.8">1</text>
<text x="118.7" y="49.3">2</text>
<text x="140.9" y="49.3">10</text>
<text x="140.9" y="51.8">13</text>
<text x="45.7" y="59.4">42</text>
<text x="45.7" y="56.9">43</text>
<text x="45.7" y="54.4">44</text>
<text x="68.5" y="54.4">14</text>
<text x="68.5" y="56.9">15</text>
<text x="68.5" y="59.4">16</text>
<text x="118.1" y="59.4">42</text>
<text x="118.1" y="56.9">43</text>
<text x="118.1" y="54.4">44</text>
<text x="140.9" y="54.4">14</text>
<text x="140.9" y="56.9">15</text>
<text x="140.9" y="59.4">16</text>
<text x="45.7" y="64.5">27</text>
<text x="45.7" y="62">28</text>
<text x="68.5" y="62">29</text>
<text x="68.5" y="64.5">30</text>
<text x="118.1" y="64.5">27</text>
<text x="118.1" y="62">28</text>
<text x="140.9" y="62">29</text>
<text x="140.9" y="64.5">30</text>
<text x="45.7" y="69.6">25</text>
<text x="45.7" y="67.1">26</text>
<text x="68.5" y="67.1">31</text>
<text x="68.5" y="69.6">32</text>
<text x="118.1" y="69.6">25</text>
<text x="118.1" y="67.1">26</text>
<text x="140.9" y="67.1">31</text>
<text x="140.9" y="69.6">32</text>
<text x="45.7" y="77.2">22</text>
<text x="45.7" y="74.7">23</text>
<text x="45.7" y="72.1">24</text>
<text x="68.5" y="72.1">35</text>
<text x="68.5" y="74.7">36</text>
<text x="68.5" y="77.2">37</text>
<text x="118.1" y="77.2">22</text>
<text x="118.1" y="74.7">23</text>
<text x="118.1" y="72.1">24</text>
<text x="140.9" y="72.1">35</text>
<text x="140.9" y="74.7">36</text>
<text x="140.9" y="77.2">37</text>
<text x="45.7" y="82.3">20</text>
<text x="45.7" y="79.8">21</text>
<text x="68.5" y="79.8">38</text>
<text x="69.1" y="83.6">6</text>
<text x="118.1" y="82.3">20</text>
<text x="118.1" y="79.8">21</text>
<text x="140.9" y="79.8">38</text>
<text x="141.5" y="83.6">6</text>
<text x="45.7" y="87.4">18</text>
<text x="45.7" y="84.8">19</text>
<text x="68.5" y="88.6">17</text>
<text x="68.5" y="86.1">41</text>
<text x="118.1" y="87.4">18</text>
<text x="118.1" y="84.8">19</text>
<text x="140.9" y="88.6">17</text>
<text x="140.9" y="86.1">41</text>
<text x="68.5" y="91.2">39</text>
<text x="68.5" y="93.7">40</text>
<text x="140.9" y="91.2">39</text>
<text x="140.9" y="93.7">40</text>
<text x="56.9" y="97.8" transform="rotate(-90 56.9 97.8)">12</text>
<text x="59.4" y="97.8" transform="rotate(-90 59.4 97.8)">34</text>
<text x="129.3" y="97.8" transform="rotate(-90 129.3 97.8)">12</text>
<text x="131.8" y="97.8" transform="rotate(-90 131.8 97.8)">34</text>
<text x="46.3" y="125.5">4</text>
<text x="46.3" y="122.9">5</text>
<text x="56.9" y="120.7" transform="rotate(-90 56.9 120.7)">11</text>
<text x="59.4" y="120.7" transform="rotate(-90 59.4 120.7)">33</text>
<text x="69.1" y="122.9">7</text>
<text x="69.1" y="125.5">8</text>
<text x="118.7" y="125.5">4</text>
<text x="118.7" y="122.9">5</text>
<text x="129.3" y="120.7" transform="rotate(-90 129.3 120.7)">11</text>
<text x="131.8" y="120.7" transform="rotate(-90 131.8 120.7)">33</text>
<text x="141.5" y="122.9">7</text>
<text x="141.5" y="125.5">8</text>
<text x="46.3" y="130.6">2</text>
<text x="46.3" y="128">3</text>
<text x="68.5" y="130.6">10</text>
<text x="69.1" y="128">9</text>
<text x="118.7" y="130.6">2</text>
<text x="118.7" y="128">3</text>
<text x="140.9" y="130.6">10</text>
<text x="141.5" y="128">9</text>
<text x="45.7" y="135.6">44</text>
<text x="46.3" y="133.1">1</text>
<text x="68.5" y="133.1">13</text>
<text x="68.5" y="135.6">14</text>
<text x="118.1" y="135.6">44</text>
<text x="118.7" y="133.1">1</text>
<text x="140.9" y="133.1">13</text>
<text x="140.9" y="135.6">14</text>
<text x="45.7" y="143.3">28</text>
<text x="45.7" y="140.7">42</text>
<text x="45.7" y="138.2">43</text>
<text x="68.5" y="138.2">15</text>
<text x="68.5" y="140.7">16</text>
<text x="68.5" y="143.3">29</text>
<text x="118.1" y="143.3">28</text>
<text x="118.1" y="140.7">42</text>
<text x="118.1" y="138.2">43</text>
<text x="140.9" y="138.2">15</text>
<text x="140.9" y="140.7">16</text>
<text x="140.9" y="143.3">29</text>
<text x="45.7" y="148.3">26</text>
<text x="45.7" y="145.8">27</text>
<text x="68.5" y="145.8">30</text>
<text x="68.5" y="148.3">31</text>
<text x="118.1" y="148.3">26</text>
<text x="118.1" y="145.8">27</text>
<text x="140.9" y="145.8">30</text>
<text x="140.9" y="148.3">31</text>
<text x="45.7" y="156">23</text>
<text x="45.7" y="153.4">24</text>
<text x="45.7" y="150.9">25</text>
<text x="68.5" y="150.9">32</text>
<text x="68.5" y="153.4">35</text>
<text x="68.5" y="156">36</text>
<text x="118.1" y="156">23</text>
<text x="118.1" y="153.4">24</text>
<text x="118.1" y="150.9">25</text>
<text x="140.9" y="150.9">32</text>
<text x="140.9" y="153.4">35</text>
<text x="140.9" y="156">36</text>
<text x="45.7" y="161">21</text>
<text x="45.7" y="158.5">22</text>
<text x="68.5" y="158.5">37</text>
<text x="68.5" y="161">38</text>
<text x="118.1" y="161">21</text>
<text x="118.1" y="158.5">22</text>
<text x="140.9" y="158.5">37</text>
<text x="140.9" y="161">38</text>
<text x="45.7" y="166.1">19</text>
<text x="45.7" y="163.6">20</text>
<text x="68.5" y="167.4">41</text>
<text x="69.1" y="164.8">6</text>
<text x="118.1" y="166.1">19</text>
<text x="118.1" y="163.6">20</text>
<text x="140.9" y="167.4">41</text>
<text x="141.5" y="164.8">6</text>
<text x="45.7" y="168.7">18</text>
<text x="68.5" y="169.9">17</text>
<text x="68.5" y="172.5">39</text>
<text x="118.1" y="168.7">18</text>
<text x="140.9" y="169.9">17</text>
<text x="140.9" y="172.5">39</text>
<text x="56.9" y="179.1" transform="rotate(-90 56.9 179.1)">12</text>
<text x="59.4" y="179.1" transform="rotate(-90 59.4 179.1)">34</text>
<text x="68.5" y="175">40</text>
<text x="129.3" y="179.1" transform="rotate(-90 129.3 179.1)">12</text>
<text x="131.8" y="179.1" transform="rotate(-90 131.8 179.1)">34</text>
<text x="140.9" y="175">40</text>
</g>
</svg>
